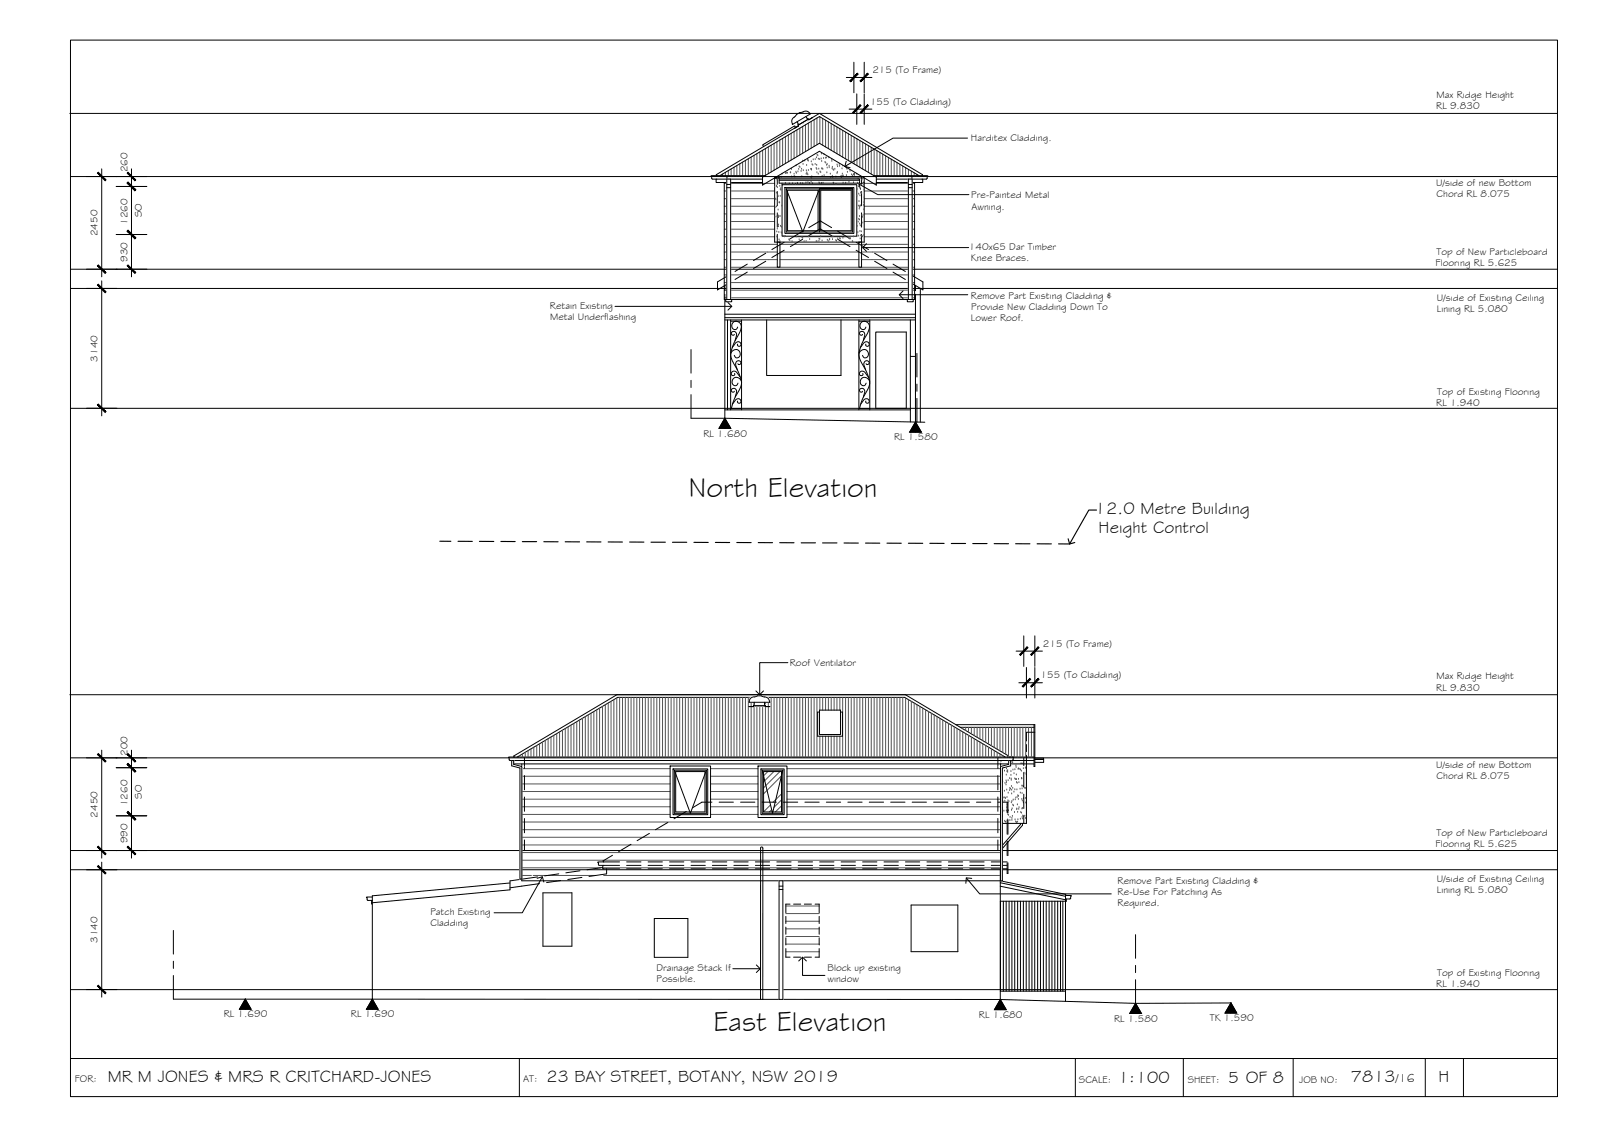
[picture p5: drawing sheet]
<svg xmlns="http://www.w3.org/2000/svg" width="420mm" height="297mm" viewBox="0 0 420 297" stroke-linecap="round" stroke-linejoin="round" font-family="sans-serif">
<!-- layer: BORDER -->
<path d="M18.5 10.5h390v277h-390zM18.5 277.5h390M136.2 277.5v10M282 277.5v10M310.4 277.5v10M339.2 277.5v10M373.8 277.5v10M383.8 277.5v10" fill="none" stroke="#000" stroke-width=".26"/>
<!-- layer: CEILING-FLOOR LINES -->
<path d="M18.3 29.7h390M18.5 46.3h390M18.5 70.6h390M18.5 75.6h390M18.5 107.1h390M18.3 182.1h390M18.5 198.7h390M18.5 223h390M18.5 228h390M18.5 259.5h390" fill="none" stroke="#000" stroke-width=".26"/>
<!-- layer: HATCH -->
<g fill="none" stroke="#545454" stroke-width=".26">
<path d="M199.3 39.8v6.3M200 39.4v6.7M200.8 39v7M201.5 38.5v7M202.3 38.1v7M203 37.6v7M203.8 37.2v7M204.5 36.7v7M205.3 36.3v7M206 35.8v7.1M206.8 35.4v7M207.5 34.9v7.1"/>
<path d="M208.3 34.5v7M209 34.1v7M209.8 33.6v7M210.5 33.2v7M211.3 32.7v7M212 32.3v7M212.8 31.8v7.1M213.5 31.4v7M214.3 30.9v7.1M215 30.6v7M215.8 31.1v7M216.5 31.5v7"/>
<path d="M217.3 32v7M218 32.4v7M218.8 32.8v7M219.5 33.3v7M220.3 33.7v7.1M221 34.2v7M221.8 34.6v7M222.5 35.1v7M223.3 35.5v7M224 36v7M224.8 36.4v7M225.5 36.8v7.1"/>
<path d="M226.3 37.3v7M227 37.7v7.1M227.8 38.2v7M228.5 38.6v7M229.3 39.1v7M230 39.5v6.6M230.8 40v6.1M189.5 45.6v.5M190 48.1h13.2M190 50.1h13.2M190 52.1h13.2M190 54.1h13.2"/>
<path d="M190 56.1h13.2M190 58.1h13.2M190.3 45.2v.9M191 44.7v1.4M191.8 44.3v1.8M192.5 43.9v2.2M193.3 43.4v2.7M194 43v3.1M194.8 42.5v3.6M195.5 42.1v4M196.3 41.6v4.5M197 41.2v4.9"/>
<path d="M197.8 40.7v5.4M198.5 40.3v5.8M203.2 49h.1M203.2 56.9h.1M203.3 54.5h.1M203.3 52.2h.1M203.5 52.4h.1M203.6 50.6h.1M203.6 48.8h.1M203.7 54.2h.1M203.7 49h.1M203.8 56.8h.1"/>
<path d="M203.8 47.2h.1M203.9 49.2h.1M203.9 51.2h.1M204 46.8h.1M204 53.1h.1M204.1 55.1h.1M204.1 51.5h.1M204.1 56.6h.1M204.1 57h.1M204.2 59.4h.1M204.2 59h.1M204.3 56.8h.1"/>
<path d="M204.4 53.2h.1M204.5 53.2h.1M204.5 48.8h.1M204.6 56.7h.1M204.6 51.5h.1M204.6 49.7h.1M204.7 59.3h.1M204.8 49.4h.1M204.8 49.9h.1M204.9 46.5h.1M204.9 59.6h.1M205 54.1h.1"/>
<path d="M205.1 45.7h.1M205.1 48.3h.1M206 48.1h.1M206 45.5h.1M206.3 45.4h.1M206.5 45.4h.1M207 48.2h.1M207.3 45.3h.1M207.4 45.3h.1M207.6 44.4h.1M207.6 46.4h.1M207.9 48.2h.1"/>
<path d="M208.3 45.7h.1M208.3 46.2h.1M208.5 46.4h.1M208.6 48.3h.1M208.8 45.1h.1M208.8 43.5h.1M208.9 45.4h.1M209.1 48.1h.1M209.2 48.2h.1M209.3 45.1h.1M209.5 44.4h.1M209.6 43.7h.1"/>
<path d="M209.8 43.9h.1M210 48.1h.1M210.1 45h.1M210.2 44.4h.1M210.3 46.3h.1M210.5 48.1h.1M210.5 42.3h.1M210.6 43.1h.1M210.7 44.7h.1M211.1 42.2h.1M211.4 48h.1M211.4 45.7h.1"/>
<path d="M211.5 44.8h.1M211.5 43.4h.1M211.6 45.3h.1M211.7 45.6h.1M211.8 41.9h.1M211.9 45.8h.1M211.9 42.1h.1M211.9 47.9h.1M212 42.2h.1M212 44.7h.1M212.3 48.1h.1M212.6 44.4h.1"/>
<path d="M212.7 47.8h.1M212.8 46.6h.1M212.8 42.4h.1M212.8 44.4h.1M212.8 44.6h.1M212.9 46.3h.1M213 43.2h.1M213.1 48.1h.1M213.2 43.3h.1M213.3 41.9h.1M213.8 43.1h.1M213.8 41.8h.1"/>
<path d="M214.1 44.1h.1M214.1 41.4h.1M214.2 43.3h.1M214.2 44.4h.1M214.3 45.3h.1M214.3 40.7h.1M214.5 40.8h.1M214.6 45.6h.1M214.6 41.7h.1M214.7 44.3h.1M214.8 48h.1M215 41.8h.1"/>
<path d="M215 48.1h.1M215.1 45.1h.1M215.3 45.2h.1M215.4 41.7h.1M215.4 40.4h.1M215.5 48.1h.1M215.5 42.3h.1M215.6 44.3h.1M215.6 44.2h.1M215.6 46.2h.1M215.8 44.4h.1M215.9 48h.1"/>
<path d="M216 41.5h.1M216.1 40.6h.1M216.1 46.1h.1M216.4 42.6h.1M216.5 41.5h.1M216.6 42.7h.1M216.7 41.4h.1M216.8 43.3h.1M216.9 45.3h.1M216.9 44.1h.1M216.9 43.1h.1M217.4 41.4h.1"/>
<path d="M217.5 43.6h.1M217.5 44h.1M217.8 45.6h.1M217.9 46.6h.1M218.2 41.8h.1M218.2 42.3h.1M218.2 44.3h.1M218.3 46.2h.1M218.3 43.9h.1M218.4 46.5h.1M218.5 44.5h.1M218.5 48h.1"/>
<path d="M218.6 48.1h.1M218.7 44.7h.1M219 44.4h.1M219.2 46.4h.1M219.3 48.4h.1M219.5 45.5h.1M219.5 43.3h.1M219.6 45.2h.1M219.7 43.7h.1M220.1 43.1h.1M220.2 43.6h.1M220.5 46.4h.1"/>
<path d="M220.6 46.2h.1M220.7 46.6h.1M220.8 44.3h.1M220.9 46.2h.1M220.9 45.6h.1M221 43.5h.1M221.1 48h.1M221.2 46.1h.1M221.8 48h.1M221.9 43.9h.1M222 46h.1M222 44.1h.1"/>
<path d="M222.1 44.4h.1M222.3 45.2h.1M222.7 47.8h.1M222.9 44.9h.1M223.4 45.8h.1M223.6 46.1h.1M223.9 47.9h.1M223.9 45.8h.1M224 45.8h.1M224.1 45.6h.1M224.1 46h.1M224.7 45.7h.1"/>
<path d="M224.7 51.4h.1M224.8 49.7h.1M224.8 59.3h.1M224.9 48h.1M225.1 58.2h.1M225.1 47h.1M225.1 54h.1M225.2 49h.1M225.2 50.9h.1M225.2 57.5h.1M225.3 52.8h.1M225.3 54.8h.1"/>
<path d="M225.4 56.8h.1M225.4 57.7h.1M225.5 54.4h.1M225.5 58.7h.1M225.5 54.1h.1M225.5 51.3h.1M225.6 59.2h.1M225.6 54h.1M225.8 50.6h.1M225.9 50.8h.1M226 48.7h.1M226.1 56.5h.1"/>
<path d="M226.1 47.2h.1M226.2 46.8h.1M226.3 57h.1M226.3 58.5h.1M226.5 53.9h.1M226.5 48.6h.1M226.5 47.9h.1M226.5 55h.1M226.6 49.8h.1M226.6 56.5h.1M226.6 53.1h.1M226.7 51.8h.1"/>
<path d="M226.7 48.1h13.2M226.7 50.1h13.2M226.7 52.1h13.2M226.7 54.1h13.2M226.7 56.1h13.2M226.7 58.1h13.2M231.5 40.4v5.7M232.3 40.8v5.3M233 41.3v4.8M233.8 41.7v4.4M234.5 42.2v3.9M235.3 42.6v3.5"/>
<path d="M236 43.1v3M236.8 43.5v2.6M237.5 44v2.1M238.3 44.4v1.7M239 44.9v1.2M239.8 45.3v.8M240.5 45.8v.3M190 70.1h49.9M190 72.1h49.9M190 74.1h49.9M190 60.1h13.2M190 62.1h13.2"/>
<path d="M190 64.1h13.9M190 66.1h13.9M190 68.1h13.9M190.1 76.1h49.8M190.1 78.1h49.8M203.7 62.1h.1M203.7 60.8h.1M203.9 60.1h.1M204.3 61h.1M204.3 62.9h.1M204.6 64.1h20.7M204.6 66.1h20.7"/>
<path d="M204.6 63.3h.1M204.6 68.1h20.7M204.9 61h.1M205 61.2h.1M205.6 62h.1M205.8 62.1h.1M205.9 62h.1M207 62.9h.1M207.1 63.1h.1M207.7 63.3h.1M208.1 62.1h14M208.9 62.1h.1"/>
<path d="M209.6 62.9h.1M210.3 62.3h.1M210.5 62.5h.1M210.9 63.3h.1M211.4 63.3h.1M212.1 62.1h.1M212.4 62.8h.1M214.1 63.3h.1M214.3 63.3h.1M214.8 63.3h.1M214.8 62.7h.1M215 62.8h.1"/>
<path d="M215.3 62.1h.1M215.6 63.2h.1M217 63h.1M217.2 63.3h.1M217.5 62.9h.1M217.6 62.8h.1M218.2 62.1h.1M218.3 62.8h.1M218.4 62.1h.1M219.2 63.1h.1M219.4 63.2h.1M219.7 62.6h.1"/>
<path d="M220.2 62.6h.1M220.4 62.7h.1M220.4 63.3h.1M221.1 62.5h.1M221.6 62.1h.1M222.5 62.3h.1M222.6 62.5h.1M222.8 62.6h.1M223 62.6h.1M223 62.2h.1M223.5 63.3h.1M223.7 63.5h.1"/>
<path d="M223.8 62.1h.1M224.7 62.1h.1M225 61h.1M225.2 61.9h.1M225.5 60.7h.1M225.6 62.6h.1M225.7 61.8h.1M225.9 60.8h.1M226 64.1h13.9M226 66.1h13.9M226 68.1h13.9M226 61.9h.1"/>
<path d="M226.2 62.1h.1M226.6 61.7h.1M226.7 60.1h13.2M226.7 62.1h13.2M136.3 198.1v.4M137 197.7v.8M137.8 197.2v1.3M138.5 196.8v1.7M139.3 196.3v2.2M140 195.9v2.6M140.8 195.4v3.1M141.5 195v3.5"/>
<path d="M142.3 194.6v3.9M143 194.1v4.4M143.7 193.7v4.8M144.5 193.2v5.3M145.3 192.8v5.7M146 192.3v6.2M146.8 191.9v6.6M147.5 191.4v7.1M148.3 191v7.5M149 190.6v7.9M149.8 190.1v8.4M150.5 189.7v8.8"/>
<path d="M151.3 189.2v9.3M152 188.8v9.7M152.8 188.3v10.2M153.5 187.9v10.6M154.3 187.4v11.1M155 187v11.5M155.8 186.5v12M156.5 186.1v12.4M157.3 185.6v12.9M158 185.2v13.3M158.8 184.8v13.7M159.5 184.3v14.2"/>
<path d="M160.3 183.9v14.6M161 183.4v15.1M161.8 183v15.5M162.5 182.8v15.7M163.3 182.8v15.7M164 182.8v15.7M164.8 182.8v15.7M165.5 182.8v15.7M166.3 182.8v15.7M167 182.8v15.7M167.8 182.8v15.7M168.5 182.8v15.7"/>
<path d="M169.3 182.8v15.7M170 182.8v15.7M170.8 182.8v15.7M171.5 182.8v15.7M172.3 182.8v15.7M173 182.8v15.7M173.8 182.8v15.7M174.5 182.8v15.7M175.3 182.8v15.7M176 182.8v15.7M176.8 182.8v15.7M177.5 182.8v15.7"/>
<path d="M178.3 182.8v15.7M179 182.8v15.7M179.8 182.8v15.7M180.5 182.8v15.7M181.3 182.8v15.7M182 182.8v15.7M182.8 182.8v15.7M183.5 182.8v15.7M184.3 182.8v15.7M185 182.8v15.7M185.8 182.8v15.7M186.5 182.8v15.7"/>
<path d="M187.3 182.8v15.7M188 182.8v15.7M188.8 182.8v15.7M189.5 182.8v15.7M190.3 182.8v15.7M191 182.8v15.7M191.8 182.8v15.7M192.5 182.8v15.7M193.3 182.8v15.7M194 182.8v15.7M194.8 182.8v15.7M195.5 182.8v15.7"/>
<path d="M196.3 182.8v15.7M197 182.8v.2M197 184.1v14.4M197.8 184.1v.7M197.8 185.2v13.3M198.5 185.2v13.3M199.3 185.2v13.3M200 185.2v13.3M200.8 184.1v14.4M201.5 182.8v.3M201.5 184.1v14.4M202.3 182.8v15.7"/>
<path d="M203 182.8v15.7M203.8 182.8v15.7M204.5 182.8v15.7M205.3 182.8v15.7M206 182.8v15.7M206.8 182.8v15.7M207.5 182.8v15.7M208.3 182.8v15.7M209 182.8v15.7M209.8 182.8v15.7M210.5 182.8v15.7M211.3 182.8v15.7"/>
<path d="M212 182.8v15.7M212.8 182.8v15.7M213.5 182.8v15.7M214.3 182.8v15.7M215 182.8v3.4M215 193v5.5M215.8 182.8v3.4M215.8 193v5.5M216.5 182.8v3.4M216.5 193v5.5M217.3 182.8v3.4M217.3 193v5.5"/>
<path d="M218 182.8v3.4M218 193v5.5M218.8 182.8v3.4M218.8 193v5.5M219.5 182.8v3.4M219.5 193v5.5M220.3 182.8v3.4M220.3 193v5.5M221 182.8v15.7M221.8 182.8v15.7M222.5 182.8v15.7M223.3 182.8v15.7"/>
<path d="M224 182.8v15.7M224.8 182.8v15.7M225.5 182.8v15.7M226.3 182.8v15.7M227 182.8v15.7M227.8 182.8v15.7M228.5 182.8v15.7M229.3 182.8v15.7M230 182.8v15.7M230.8 182.8v15.7M231.5 182.8v15.7M232.3 182.8v15.7"/>
<path d="M233 182.8v15.7M233.8 182.8v15.7M234.5 182.8v15.7M235.3 182.8v15.7M236 182.8v15.7M236.8 182.8v15.7M237.5 183v15.5M238.3 183.4v15.1M239 183.9v14.6M239.8 184.3v14.2M240.5 184.8v13.7M241.3 185.2v13.3"/>
<path d="M242 185.6v12.9M242.8 186.1v12.4M243.5 186.5v12M244.3 187v11.5M245 187.4v11.1M245.8 187.9v10.6M246.5 188.3v10.2M247.3 188.8v9.7M248 189.2v9.3M248.8 189.7v8.8M249.5 190.1v8.4M250.3 190.6v7.9"/>
<path d="M251 191v7.5M251.8 191.4v7.1M252.5 190.7v.4M252.5 191.9v6.6M253.3 190.7v.8M253.3 192.3v6.2M254 190.7v1.3M254 192.8v5.7M254.8 190.7v1.7M254.8 193.2v5.3M255.5 190.7v2.2M255.5 193.7v4.8"/>
<path d="M256.3 190.7v2.6M256.3 194.1v4.4M257 190.7v3.1M257 194.6v3.9M257.8 190.7v3.5M257.8 195v3.5M258.5 190.7v3.9M258.5 195.4v3.1M259.3 190.7v4.4M259.3 195.9v2.6M260 190.7v4.8M260 196.3v2.2"/>
<path d="M260.8 190.7v5.3M260.8 196.8v1.7M261.5 190.7v5.7M261.5 197.2v1.3M262.3 190.7v6.2M262.3 197.7v.8M262.5 199.7h.1M263 190.7v6.6M263 198.1v.4M263.8 190.7v7.1M264.5 190.7v7.8M265.3 190.7v7.8"/>
<path d="M265.4 199.8h.1M265.6 200h.1M266 190.7v7.8M266.8 190.7v7.8M267.5 190.7v7.8M268.3 190.7v7.8M269 190.7v7.8M269.8 190.7v7.8M270.5 190.7v7.8M136.8 215.5h125.6M136.8 217.5h125.6M136.8 219.5h125.6"/>
<path d="M136.8 201.5h39M136.8 203.5h39M136.8 205.5h39M136.8 207.5h39M136.8 209.5h39M136.8 211.5h39M136.8 213.5h39M186.4 201.5h12.4M186.4 203.5h12.4M186.4 205.5h12.4M186.4 207.5h12.4M186.4 209.5h12.4"/>
<path d="M186.4 211.5h12.4M186.4 213.5h12.4M201.4 202.3l-1.1 1.1M202.1 211l-1.8 1.8M202.4 212.3l-.6 .6M203 202.3l-2.7 2.7M204.5 202.3l-4.2 4.3M204.9 203.4l-4.6 4.7M205 208.1l-2.2 2.2M205 209.7l-2 2M205 211.3l-1.6 1.6M205 212.8l-.1 .1"/>
<path d="M206.4 201.5h56M206.4 203.5h56M206.4 205.5h56M206.4 207.5h56M206.4 209.5h56M206.4 211.5h56M206.4 213.5h56M262.4 211.9h.1M262.5 206.7h.1M262.5 200.3h.1M262.5 204.9h.1M262.5 202.3h.1"/>
<path d="M262.5 208.3h.1M262.6 212.8h.1M262.6 204.2h.1M262.6 207.5h.1M262.7 206.2h.1M262.7 215.4h.1M262.7 208.1h.1M262.8 204.8h.1M262.8 210.1h.1M262.8 202.8h.1M262.9 212h.1M262.9 213h.1"/>
<path d="M262.9 214h.1M262.9 202.2h.1M263 205h.1M263 210.1h.1M263.1 201.4h.1M263.3 209.2h.1M263.3 212.7h.1M263.4 207.4h.1M263.4 202.2h.1M263.5 215.3h.1M263.5 210.1h.1M263.5 209.2h.1"/>
<path d="M263.6 205.4h.1M263.7 215.6h.1M263.7 209.4h.1M263.8 201.3h.1M263.8 205.8h.1M263.9 204.7h.1M263.9 203.2h.1M263.9 212.6h.1M264 205.2h.1M264 201.6h.1M264 207.1h.1M264.1 211.8h.1"/>
<path d="M264.1 202.3h.1M264.1 209.1h.1M264.2 211h.1M264.2 213h.1M264.3 202h.1M264.3 202.5h.1M264.3 215h.1M264.3 213.6h.1M264.4 209.9h.1M264.4 204.7h.1M264.4 207.9h.1M264.5 212.5h.1"/>
<path d="M264.5 213.8h.1M264.6 210.2h.1M264.8 207.3h.1M264.8 204.1h.1M264.8 206.7h.1M264.9 215.1h.1M264.9 214.3h.1M265 206.9h.1M265.1 200.3h.1M265.1 202.3h.1M265.1 203.3h.1M265.2 204.2h.1"/>
<path d="M265.2 204.6h.1M265.2 210.5h.1M265.3 206.2h.1M265.3 212.4h.1M265.3 208.1h.1M265.3 207.2h.1M265.4 210.1h.1M265.4 215.1h.1M265.4 214.6h.1M265.5 212.1h.1M265.5 214h.1M265.6 206.7h.1"/>
<path d="M265.6 211.1h.1M265.7 201.9h.1M265.7 209.8h.1M265.8 211.3h.1M265.9 207.7h.1M265.9 202.8h.1M266.1 213h.1M266.2 207.1h.1M266.2 204.2h.1M266.2 201.8h.1M266.2 214.9h.1M266.3 209.7h.1"/>
<path d="M266.3 204.4h.1M266.4 215.5h.1M266.4 209.2h.1M266.5 200.8h.1M266.5 201.2h.1M266.6 203.2h.1M266.6 215.7h.1M266.6 204.4h.1M266.6 205.1h.1M266.7 212.3h.1M266.7 212.1h.1M266.7 207.1h.1"/>
<path d="M266.8 209.1h.1M266.8 205.4h.1M266.8 211h.1M266.9 215.6h.1M266.9 213h.1M266.9 208.6h.1M267 214.9h.1M267 201.7h.1M267.1 209.6h.1M267.1 204.3h.1M267.1 201.6h.1M267.1 208.8h.1"/>
<path d="M267.2 212.2h.1M267.2 205.2h.1M267.3 211.7h.1M267.5 201.7h.1M267.5 206.9h.1M267.6 207.9h.1M267.6 214.8h.1M267.7 201.9h.1M267.7 213h.1M267.8 200.2h.1M267.9 202.2h.1M267.9 213.2h.1"/>
<path d="M267.9 204.1h.1M268 204.2h.1M268 204.1h.1M268 206.1h.1M268 209.6h.1M268 212.1h.1M268.1 208h.1M268.1 206.8h.1M268.1 214.3h.1M268.1 210h.1M268.1 214.7h.1M268.2 212h.1"/>
<path d="M268.3 213.9h.1M268.3 206.1h.1M268.3 200.3h.1M268.4 201.5h.1M268.4 210.5h.1M268.4 206.3h.1M268.5 209.4h.1M268.5 202.7h.1M268.8 206.7h.1M268.8 214h.1M268.9 206.7h.1M268.9 201.4h.1"/>
<path d="M269 214.6h.1M269 209.3h.1M269 210.5h.1M269.1 201.2h.1M269.1 202.8h.1M269.2 203.2h.1M269.2 210.7h.1M136.8 221.5h125.6M136.8 223.5h125.6M136.8 225.5h125.6M136.8 227.5h20.7M136.8 229.5h2.6"/>
<path d="M139.8 229.5h16.5M158.3 227.5h104.1M158.3 229.5h104.1M206.1 237.5h8.7M206.1 239.5h8.7M206.1 241.5h8.7M206.1 243.5h8.7M206.1 245.5h8.7M206.1 247.5h8.7M206.1 249.5h8.7"/>
</g>
<!-- layer: DIMENSION -->
<g fill="none" stroke="#000" stroke-width=".26">
<path d="M224 16.3v8M226.7 16.3v8M222 20.3h6.7M222.7 28.6h6M224.7 24.6v8M226.7 24.6v8M22.7 46.3h15.8M26.7 44.3v28.3M30.5 48.9h8M34.5 44.3v28.3M22.7 75.6h8M22.7 70.6h15.8"/>
<path d="M26.7 73.6v35.4M30.5 61.5h8M22.7 107h8M266.5 170.7h6.9M267.2 179h6.2M268.5 166.7v8M269.2 175v8M271.4 166.7v8M271.4 175v8M22.7 198.7h15.8M26.7 196.7v28.3M34.5 196.7v28.3"/>
<path d="M30.5 201.3h8M30.5 213.9h8M22.7 228h8M22.7 223h15.8M26.7 226v35.4M22.7 259.4h8"/>
</g>
<!-- layer: 0 -->
<g fill="#000" stroke="#000" stroke-width=".26">
<path d="M224.9 19.2l-1.8 2.2 2-2zM222.8 21.2l2.1-2-1.8 2.2z"/>
<path d="M225.6 27.5l-2 2 .2 .2zM225.6 27.5l.2 .2-2 2z"/>
<path d="M225.6 21.2l.2 .2 1.7-2.2zM227.5 19.2l.3 .2-2 2z"/>
<path d="M227.5 27.5l-1.7 2.2 2-2zM227.5 27.5l-1.7 2.2-.2-.2z"/>
<path d="M25.6 45.4l2 2 .2-.2zM25.6 45.4l.2-.2 2 2z"/>
<path d="M33.4 48l2.2 1.8-2-2zM33.4 48l2.2 1.8-.2 .2z"/>
<path d="M33.4 45.4l2 2 .2-.2zM33.4 45.4l.2-.2 2 2z"/>
<path d="M33.4 48l2 2 .2-.2zM33.4 48l.2-.2 2 2z"/>
<path d="M25.8 69.5l-.2 .2 2.2 1.8zM25.6 69.7l2.2 1.8-.2 .2z"/>
<path d="M25.6 74.7l2 2 .2-.2zM25.6 74.7l.2-.2 2 2z"/>
<path d="M33.4 60.6l2.2 1.8-2-2zM33.4 60.6l2.2 1.8-.2 .2z"/>
<path d="M33.6 69.5l-.2 .2 2.2 1.8zM33.4 69.7l2.2 1.8-.2 .2z"/>
<path d="M33.4 60.6l2 2 .2-.2zM33.4 60.6l.2-.2 2 2z"/>
<path d="M25.6 106.1l2.2 1.8-2-2zM25.6 106.1l2.2 1.8-.2 .2z"/>
<path d="M269.4 169.6l-1.8 2.2 2-2zM269.4 169.6l-1.8 2.2-.2-.2z"/>
<path d="M272.3 169.6l-2 2 .2 .2zM272.3 169.6l.2 .2-2 2z"/>
<path d="M270.1 177.9l-1.8 2.2 2-2zM270.1 177.9l-1.8 2.2-.2-.2z"/>
<path d="M272.3 177.9l-2 2 .2 .2zM272.3 177.9l.2 .2-2 2z"/>
<path d="M25.6 197.8l2 2 .2-.2zM25.6 197.8l.2-.2 2 2z"/>
<path d="M33.4 197.8l2 2 .2-.2zM33.4 197.8l.2-.2 2 2z"/>
<path d="M33.4 200.4l2.2 1.8-2-2zM33.4 200.4l2.2 1.8-.2 .2z"/>
<path d="M33.6 212.8l-.2 .2 2.2 1.8zM33.4 213l2.2 1.8-.2 .2z"/>
<path d="M33.4 200.4l2 2 .2-.2zM33.4 200.4l.2-.2 2 2z"/>
<path d="M33.4 213l2 2 .2-.2zM33.6 212.8l2 2-2.2-1.8z"/>
<path d="M25.8 221.9l-.2 .2 2.2 1.8zM25.6 222.1l2.2 1.8-.2 .2z"/>
<path d="M25.6 227.1l2 2 .2-.2zM25.6 227.1l.2-.2 2 2z"/>
<path d="M33.6 221.9l-.2 .2 2.2 1.8zM33.4 222.1l2.2 1.8-.2 .2z"/>
<path d="M25.8 258.3l-.2 .2 2.2 1.8zM25.6 258.5l2.2 1.8-.2 .2z"/>
</g>
<!-- layer: EXISTING -->
<g fill="none" stroke="#000" stroke-width=".26">
<path d="M212.1 59.7l3-1.8 3 1.8M190.1 74.8v1.4M190.1 77.1v32.6M190.1 78.5h50M191.2 72.1l-3 1.8v2.1l3-1.8M196 69.3l-3.2 1.9M196 71.3l-3.2 2M200.8 66.4l-3.2 1.9M200.8 68.5l-3.2 1.9M205.7 63.5l-3.3 1.9M205.7 65.6l-3.3 1.9M210.5 60.6l-3.2 2"/>
<path d="M210.5 62.7l-3.2 2M212.1 61.8l3-1.8 3 1.8M219.7 60.6l3.2 2M219.7 62.7l3.2 2M224.5 63.5l3.3 1.9M224.5 65.6l3.3 1.9M229.4 66.4l3.2 1.9M229.4 68.5l3.2 1.9M234.2 69.3l3.3 1.9M234.2 71.3l3.3 2M239.1 72.1l2.9 1.8v2.1l-2.9-1.8M240.1 74.8v1.4"/>
<path d="M240.1 77.1v33.6M241.4 75.6v35.1M190.1 82.4h50M190.1 83.3h50M190.1 83.9h50M190.8 83.9v23.6M201.1 83.9v14.5h19.5v-14.5M229.7 87.1h8v20h-8zM238.8 83.9v26.7M238.8 93.4h1.3M190.1 107.5h48.7M170.3 218.5l-3.2 1.9"/>
<path d="M175.2 215.6l-3.3 1.9M180 212.7l-3.2 2M186.7 210.3h-2.6l-2.5 1.5M188.6 210.3h3.7M194.2 210.3h3.8M199.9 210.3h3.7M205.5 210.3h3.7M211.1 210.3h3.7M216.7 210.3h3.8M222.4 210.3h3.7M228 210.3h3.7M233.6 210.3h3.7"/>
<path d="M239.2 210.3h3.8M244.9 210.3h3.7M250.5 210.3h3.7M256.1 210.3h3.7M261.7 210.3h2.7v2.8M264.1 210.3v2.8M264.1 215v3.7M264.4 215v3.7M97.5 236.1v.9h.1M97.6 235.2h-1.5l.3 .8 1.2 .1M133.7 231.5l-36.1 3.4v27.1M141 229.9l-7.2 1v2.4l-36.2 3.4"/>
<path d="M141.5 231.7l-7.7 1.1M142.4 234.1h7.6v14h-7.6zM146.5 229.1l-3.7 .5M147.1 230.9l-3.8 .5M152.1 228.3l-3.7 .5M152.6 230l-3.7 .6M158.1 226.9v.9h4.4M158.1 227.4l-4.1 .6M158.3 226h-1.5l.2 .8 5.5 .1M158.3 226h4.2M159.1 227.8v1.3l-4.6 .7M160.6 224.2l-2.5 1.5 .2 .3"/>
<path d="M164.3 226.9h3.8M164.3 227.8h3.8M164.3 226h3.8M165.5 221.4l-3.3 1.9M170 226.9h3.7M170 227.8h3.7M170 226h3.7M175.6 226.9h3.8M175.6 227.8h3.8M175.6 226h3.8M181.2 226.9h3.8M181.2 227.8h3.8"/>
<path d="M181.2 226h3.8M186.8 226.9h3.8M186.8 227.8h3.8M186.8 226h3.8M192.5 226.9h3.7M192.5 227.8h3.7M192.5 226h3.7M198.1 226.9h3.8M198.1 227.8h3.8M198.1 226h3.8M203.7 226.9h3.8M203.7 227.8h3.8"/>
<path d="M203.7 226h3.8M207.2 237h-1.1v2.3M208.1 237h1.9M209.3 226.9h3.8M209.3 227.8h3.8M209.3 226h3.8M211 237h1.8M213.8 237h1v2.3M215 226.9h3.7M215 227.8h3.7M215 226h3.7M220.6 226.9h3.8"/>
<path d="M220.6 227.8h3.8M220.6 226h3.8M226.2 226.9h3.8M226.2 227.8h3.8M226.2 226h3.8M231.8 226.9h3.8M231.8 227.8h3.8M231.8 226h3.8M237.5 226.9h3.7M237.5 227.8h3.7M237.5 226h3.7M239 237.3h12.2v12.2h-12.2z"/>
<path d="M243.1 226.9h3.8M243.1 227.8h3.8M243.1 226h3.8M248.7 226.9h3.8M248.7 227.8h3.8M248.7 226h3.8M254.3 226.9h3.8M254.3 227.8h3.8M254.3 226h3.8M260 226.9h4.1M260 227.8h4.1M260 226h4.1"/>
<path d="M262.3 227.8v34.2M262.3 232.3l17.1 3.6M262.3 231.4l17.1 3.6M262.3 230.9l17.2 3.6-.1 .3M264.1 220.6v3.7M264.1 226.2v2.8h.3v-2.8M264.4 220.6v3.7M278.8 236.3v23.6M279.4 234.8h1.6l-.4 .9M279.4 234.8v1.5h-17.1M279.4 235.7h1.2M279.7 235.7v.6h-.3v26.2"/>
<path d="M171.6 240.8h8.8v10.2h-8.8zM206.1 240.3v1.8M206.1 243v1.9M206.1 245.9v1.8M206.1 248.7v2.2h1.1M208.1 250.9h1.9M211 250.9h1.8M214.8 240.3v1.8M214.8 243v1.9M214.8 245.9v1.8M214.8 248.7v2.2h-1M262.3 259.9h17.1"/>
</g>
<!-- layer: 0.13 -->
<g fill="none" stroke="#000" stroke-width=".26">
<path d="M190.7 46.3v2.8M190.7 50.9v3.8M190.7 56.6v3.7M203.9 46.3v2M203.9 50.2v3.7M203.9 55.8v3.8M226 46.3v2M226 50.2v3.7M226 55.8v3.8M239.2 46.3v2.8M239.2 50.9v3.8M239.2 56.6v3.7"/>
<path d="M190.7 62.2v3.7M190.7 67.8v2.8M203.9 61.4v2.1M226 61.4v2.1M239.2 62.2v3.7M239.2 67.8v2.8M191.6 84.2h2.9M191.6 83.9v23.6M192.6 93.2a.85 .85 0 0 0 1.2 .5 .85 .85 0 0 0 .3-1.3 1.33 1.33 0 0 0-1.8-.6 1.33 1.33 0 0 0-.6 1.8l1.9 3.9 .9 2.4M192.6 87.7a.48 .48 0 0 1-.8-.2 .48 .48 0 0 1 .6-.6 .88 .88 0 0 1 .7 1.2l-.3 1.2M192.6 97.9a.48 .48 0 0 1-.6 .5 .48 .48 0 0 1-.1-.8 .85 .85 0 0 1 1.4 .2l.8 1M193.5 85.7a.81 .81 0 0 1-1.1 .7 .81 .81 0 0 1-.5-1.1 1.31 1.31 0 0 1 1.8-.9 1.31 1.31 0 0 1 .6 1.8l-.3 .9a18.8 18.8 0 0 0-2.4 5.4"/>
<path d="M193.5 90.2a.48 .48 0 0 0 .6 .6 .48 .48 0 0 0 .1-.9 .84 .84 0 0 0-1.4 .2l-.7 1M193.5 95.3a.48 .48 0 0 0 .9-.1 .48 .48 0 0 0-.7-.6 .88 .88 0 0 0-.7 1.2l.4 1.2M194.5 83.9v23.6M225.3 83.9v23.6M225.3 84.2h2.8M226.2 87.7a.49 .49 0 0 1-.8-.2 .49 .49 0 0 1 .6-.6 .86 .86 0 0 1 .7 1.2l-.3 1.2M226.2 93.2a.84 .84 0 0 0 1.2 .5 .84 .84 0 0 0 .3-1.3 1.32 1.32 0 0 0-1.8-.6 1.32 1.32 0 0 0-.6 1.8l.2 .5a25.1 25.1 0 0 1 2.6 5.8M226.3 97.9a.48 .48 0 0 1-.7 .5 .48 .48 0 0 1-.1-.8 .87 .87 0 0 1 1.5 .2l.7 1M227.1 85.7a.85 .85 0 0 1-1.2 .6 .85 .85 0 0 1-.3-1.3 1.33 1.33 0 0 1 1.8-.6 1.33 1.33 0 0 1 .6 1.8l-.3 .9a18.1 18.1 0 0 0-2.4 5.4M227.1 90.2a.48 .48 0 0 0 .7 .6 .48 .48 0 0 0 0-.9 .86 .86 0 0 0-1.4 .2l-.7 1M227.1 95.3a.48 .48 0 0 0 .9-.1 .48 .48 0 0 0-.6-.6 .88 .88 0 0 0-.8 1.2l.4 1.2M228.1 83.9v23.6"/>
<path d="M191.6 107.1h2.9M192.6 102.6a.49 .49 0 0 1-.7 0 .49 .49 0 0 1 0-.6 .49 .49 0 0 1 .6-.2 .86 .86 0 0 1 .7 1.1l-.4 1.2M193.5 105.1a.49 .49 0 0 0 .4 .6 .49 .49 0 0 0 .5-.4 .49 .49 0 0 0-.3-.6 .85 .85 0 0 0-1.3 .3l-.7 .9M193.6 100.4a.86 .86 0 0 1-1.3 .5 .86 .86 0 0 1-.2-1.3 1.32 1.32 0 0 1 1.8-.5 1.32 1.32 0 0 1 .5 1.7l-.4 1.3a14.2 14.2 0 0 0-2.2 5M225.3 107.1h2.8M226.2 102.6a.49 .49 0 0 1-.6 0 .49 .49 0 0 1-.1-.6 .49 .49 0 0 1 .6-.2 .83 .83 0 0 1 .7 1.1l-.4 1.2M227.1 105.1a.49 .49 0 0 0 .4 .6 .49 .49 0 0 0 .6-.4 .49 .49 0 0 0-.3-.6 .85 .85 0 0 0-1.4 .3l-.7 .9M227.2 100.4a.84 .84 0 0 1-1.2 .6 .84 .84 0 0 1-.3-1.2 1.31 1.31 0 0 1 1.7-.7 1.31 1.31 0 0 1 .7 1.7l-.5 1.3a13.7 13.7 0 0 0-2.2 5M137.5 198.7v2.8M261.7 198.7v2.8M268.5 198.7v2M269.2 195.2v1.9"/>
<path d="M269.2 198v2.3M271.4 192h-2.2v2.3M137.5 203.3v3.8M137.5 209v3.7M137.5 214.6v3.7M261.7 203.3v3.8M261.7 209v3.7M261.7 214.6v3.7M268.5 202.6v3.7M268.5 208.2v3.8M268.5 213.8v2.1M137.5 220.2v2.8"/>
<path d="M261.7 220.2v2.8M262.4 236.3v23.6M263.2 236.3v23.6M263.9 236.3v23.6M264.7 236.3v23.6M265.4 236.3v23.6M266.1 236.3v23.6M266.9 236.3v23.6M267.6 236.3v23.6M268.4 236.3v23.6M269.1 236.3v23.6M269.9 236.3v23.6"/>
<path d="M270.6 236.3v23.6M271.4 236.3v23.6M272.1 236.3v23.6M272.9 236.3v23.6M273.6 236.3v23.6M274.4 236.3v23.6M275.2 236.3v23.6M275.9 236.3v23.6M276.7 236.3v23.6M277.4 236.3v23.6M278.1 236.3v23.6"/>
</g>
<!-- layer: GRDLEV -->
<path d="M181.2 109.7h8.9l52.5 1M240.1 110.7h.4M45.5 262h216.8l35.5 1.1 25-.2" fill="none" stroke="#000" stroke-width=".26"/>
<!-- layer: NEWWORK -->
<g fill="none" stroke="#000" stroke-width=".26">
<path d="M209 31.9l.5 1.1M209.4 32.8l.1 .2M211.4 30.6l.5 .5M211.9 31.2l.2 .2 1-.6-1 .6-.1-.2-2.7 1.6 .2 .2-1.1 .6 1.1-.6M212 31.2l-2.7 1.6M212.4 29.7a1.35 1.35 0 0 0-2-.3 2.65 2.65 0 0 0-2.1 1.3 1.4 1.4 0 0 0-.5 1.9l4.8-2.8h-.2M187.8 47v.9h12.2M188 46.1l-1.5 .1 .4 .7 13.1 .1M188.8 46.1l26.1-15.5 26.1 15.5M190 47.9v30.6h49.9v-30.6M200 46.4l14.9-8.8 14.9 8.8v2.1l-14.9-8.8-14.9 8.8zM200.6 46.1h-12.6l-.1-.3 27-16.1 27.1 16.1-.2 .3"/>
<path d="M203.2 46.6v16.9h23.5v-16.9h-23.5h1.2M204.4 46.9h21.1v1.1h-21.1zM204.4 47.3h21.1M205.1 48.4h19.6v13.5h-19.6zM205.9 49.2h18.1v12h-18.1zM229.2 46.1h14l.2 .1-.2 .1v.5M242 47v.9h-12.2M243.1 46.7l-.2 .2-13.1 .1M203.9 63.5h.7v6.6h-.7zM225.3 63.5h.7v6.6h-.7zM133.5 199.2l.2 .2h137.5M134.7 199.4v.9h136.5"/>
<path d="M134.9 198.5l-.1-.3 27-16.1h75.7l27 16.1-.1 .3M135.7 198.5l26.3-15.7h75.3l26.3 15.7M196.9 183.1l1.2-.4a2.49 2.49 0 0 1 2.4 0 1.45 1.45 0 0 1 1.4 1.4h-5.5zM197.6 185h3.1M197.8 184.1l-.2 1.1h-1.2h1.2v-.2h3.1v.2h1.2h-1.2l-.2-.7M200.5 184.1v.4M250.7 190h20.7v10.9h-.2v-10.9M251.8 190.7h19.4M264.4 198.5h-130.9l-.1 .1 .1 .1v.5M264.4 198.5h6.8M264.5 199.4v.9h-.1M264.5 198.5h1.4l-.2 .7"/>
<path d="M265.7 199.2l-.2 .2M271.4 198.8h2.3v1.1h-2.3M271.4 199.1h2.3M136.8 200.3v30.6h125.6v-30.6M175.8 200.8h10.6v13.5h-10.6zM176.5 201.6h9.1v12h-9.1zM198.8 200.8h7.6v13.5h-7.6zM199.6 201.6h6.1v12h-6.1zM262.9 220v.9h-.5M267.7 215.9v.2l-5.3 6.1M268.2 215.9v.5l-5.3 6.1M269.2 200.3v15.6h-6.8"/>
<path d="M199.5 262v-39.6l.3-.3 .3 .3v39.6"/>
</g>
<!-- layer: WINDOWS -->
<g fill="none" stroke="#000" stroke-width=".26">
<path d="M208.7 33.4l-.3-.4-8.4 5 .3 .4M206.2 49.5h17.4h-8.7M206.2 49.5l4.4 11.3 4.3-11.3M206.2 49.5v11.3h17.4v-11.3M206.6 49.9h8v10.6h-8zM214.9 49.5v11.3M215.3 49.9h8v10.6h-8zM214.9 186.2h5.5v6.4h-5.5zM214.9 186.7h-.5v6.3h6.5v-6.3h-.5M176.9 201.9l4.2 11.3 4.2-11.3M176.9 201.9h8.4M176.9 201.9v11.3h8.4v-11.3"/>
<path d="M177.2 202.3h7.7v10.6h-7.7zM199.9 201.9l2.7 11.3 2.7-11.3M199.9 201.9h5.4M199.9 201.9v11.3h5.4v-11.3M200.3 202.3h4.7v10.6h-4.7z"/>
</g>
<!-- layer: MASK -->
<g fill="#fff" stroke="#fff" stroke-width=".26">
<path d="M197.6 182.7h.3z"/>
<path d="M197.7 184.9h2.9z"/>
<path d="M211.2 29.1h.3z"/>
<path d="M210.4 29.4h.1z"/>
<path d="M210.1 29.5h.4z"/>
<path d="M212.4 29.8h.2z"/>
<path d="M212.1 29.9l.2-.1z"/>
<path d="M208.5 30.6h.1z"/>
<path d="M208.3 30.7h.9z"/>
<path d="M208.4 30.7h.8z"/>
<path d="M209.2 30.7h.3z"/>
<path d="M210.4 31l.1-.1z"/>
<path d="M211.8 31.4l.2-.2 .1 .2z"/>
<path d="M207.8 32.6h.2z"/>
<path d="M209.3 32.7h.2z"/>
<path d="M209.5 32.7h.4z"/>
<path d="M198.7 182.4l1.2 .2zM198.4 182.6l.3-.2 1.2 .2z"/>
<path d="M198.4 182.6l1.8 .1zM198.1 182.7h2.1z"/>
<path d="M198.1 182.7h2.4zM197.8 182.7h2.7z"/>
<path d="M197.8 182.7h2.7zM197.8 182.7h2.6z"/>
<path d="M200.5 182.7h.2zM200.4 182.7h.3z"/>
<path d="M197.9 182.7h2.5zM197.9 182.7h2.5z"/>
<path d="M197.6 182.7h.3zM197.6 182.7h.3z"/>
<path d="M200.4 182.7h.4zM200.3 182.7h.5z"/>
<path d="M197.9 182.7h2.5zM197.9 182.7h2.4z"/>
<path d="M197.6 182.7h.4zM197.6 182.7h.4z"/>
<path d="M200.3 182.7l.6 .1zM200.2 182.8h.7z"/>
<path d="M198 182.7h2.3zM198 182.7l2.2 .1z"/>
<path d="M197.6 182.7l.5 .1zM197.4 182.8h.7z"/>
<path d="M200.2 182.8h.8zM200.2 182.8h.8z"/>
<path d="M200.2 182.8h.8zM200.2 182.8h.8z"/>
<path d="M198.1 182.8h2.1zM198.1 182.8h2.1z"/>
<path d="M197.4 182.8h.7zM197.4 182.8h.7z"/>
<path d="M200.2 182.8l.9 .1zM200.1 182.9h1z"/>
<path d="M198.1 182.8h2.1zM198.1 182.8l2 .1z"/>
<path d="M197.4 182.8l.9 .1zM197.2 182.9h1.1z"/>
<path d="M197.2 182.9h1.1zM197.2 182.9h1.1z"/>
<path d="M200.1 182.9h1.1zM200.1 182.9h1.1z"/>
<path d="M198.3 182.9h1.8zM198.3 182.9h1.7z"/>
<path d="M197.2 182.9h1.1zM197.2 182.9h1.1z"/>
<path d="M200 182.9l1.3 .1zM199.9 183h1.4z"/>
<path d="M198.3 182.9h1.7zM198.3 182.9l1.6 .1z"/>
<path d="M197.2 182.9l1.2 .1zM197 183h1.4z"/>
<path d="M197 183h1.4zM197 183h1.4z"/>
<path d="M199.9 183h1.4zM199.9 183h1.4z"/>
<path d="M198.4 183h1.5zM198.4 183h1.5z"/>
<path d="M197 183h1.4zM197 183h1.4z"/>
<path d="M199.9 183l1.5 .1zM199.8 183.1h1.6z"/>
<path d="M198.4 183h1.5zM198.4 183l1.4 .1z"/>
<path d="M197 183l1.5 .1zM197 183l1.5 .1z"/>
<path d="M199.8 183.1h1.7zM199.8 183.1h1.7z"/>
<path d="M198.5 183.1h1.3zM198.5 183.1h1.3z"/>
<path d="M196.9 183.1h1.7zM196.8 183.1h1.8z"/>
<path d="M199.8 183.1h1.7zM199.8 183.1h1.7z"/>
<path d="M199.8 183.1l1.7 .1zM199.8 183.1l1.7 .1z"/>
<path d="M198.6 183.1h1.2zM198.6 183.1l1.1 .1z"/>
<path d="M196.8 183.1l1.8 .1zM196.8 183.1l1.8 .1z"/>
<path d="M199.7 183.2l1.9 .1-.1-.1zM199.7 183.2l1.9 .1h-1.9z"/>
<path d="M198.6 183.2l1.1 .1v-.1zM198.6 183.2l1.1 .1h-1z"/>
<path d="M196.8 183.2l1.9 .1-.1-.1zM196.8 183.2l1.9 .1h-2z"/>
<path d="M196.7 183.3h4.9zM196.7 183.3h4.9zM196.7 183.3h4.9zM196.7 183.3h4.9z"/>
<path d="M196.7 183.3l5 .2-.1-.2zM196.7 183.3l5 .2h-5.1zM196.6 183.5h5.1zM196.6 183.5h5.1z"/>
<path d="M196.6 183.5l5.2 .3-.1-.3zM196.6 183.5l5.2 .3h-5.3zM196.5 183.8h5.3zM196.5 183.8h5.3z"/>
<path d="M196.5 183.8l5.3 .2v-.2zM196.5 183.8l5.3 .2h-5.3z"/>
<path d="M196.5 184h5.4zM196.4 184h5.5z"/>
<path d="M196.4 184l5.5 .1zM196.4 184l5.5 .1z"/>
<path d="M197.8 184.1l2.7 .4v-.4zM197.8 184.1l2.7 .4h-2.7z"/>
<path d="M197.8 184.5l2.7 .1zM197.8 184.5l2.7 .1z"/>
<path d="M197.8 184.6h2.7zM197.8 184.6h2.7z"/>
<path d="M197.8 184.6l2.7 .1zM197.8 184.6l2.7 .1z"/>
<path d="M197.8 184.7h2.7zM197.8 184.7h2.7z"/>
<path d="M197.8 184.7l2.8 .1zM197.8 184.7l2.8 .1zM197.8 184.8h2.8zM197.8 184.8h2.8z"/>
<path d="M197.8 184.8h2.8zM197.8 184.8h2.8z"/>
<path d="M197.7 184.8h2.9zM197.7 184.8h2.9z"/>
<path d="M197.7 184.8l2.9 .1zM197.7 184.8l2.9 .1zM197.7 184.9h2.9z"/>
<path d="M197.7 184.9h3zM197.7 184.9h3z"/>
<path d="M197.6 184.9l3.1 .1zM197.6 184.9l3.1 .1z"/>
<path d="M197.6 185l3.1 .2v-.2zM197.6 185l3.1 .2h-3.1z"/>
<path d="M211.2 29.1l.4 .1zM211.1 29.2h.5z"/>
<path d="M211.1 29.2h.6zM211 29.2h.7z"/>
<path d="M211 29.2h.8zM210.8 29.2h1z"/>
<path d="M210.8 29.2l1.1 .1zM210.8 29.3h1.1z"/>
<path d="M210.8 29.3l1.2 .1zM210.7 29.4h1.3z"/>
<path d="M210.7 29.4h1.4zM210.6 29.4h1.5zM210.5 29.4h.2z"/>
<path d="M210.6 29.4h1.5zM210.6 29.4h1.5z"/>
<path d="M210.6 29.4h1.5zM210.6 29.4h1.5z"/>
<path d="M210.5 29.4l1.7 .1zM210.5 29.5h1.7z"/>
<path d="M210.5 29.5h1.7zM210.5 29.5h1.7z"/>
<path d="M210.1 29.5h.4zM210.1 29.5h.4z"/>
<path d="M210.1 29.5h.4zM209.8 29.5h.6z"/>
<path d="M210.5 29.5l1.8 .1zM210.5 29.5l1.8 .1z"/>
<path d="M209.8 29.5h.6zM209.7 29.6h.7z"/>
<path d="M210.4 29.6h1.9zM210.4 29.6h1.9z"/>
<path d="M210.4 29.6h1.9zM210.4 29.6h1.9z"/>
<path d="M209.7 29.6h.7zM209.6 29.6h.8z"/>
<path d="M210.4 29.6l2 .1zM210.4 29.6l2 .1z"/>
<path d="M209.6 29.6h.8zM209.5 29.7h.8z"/>
<path d="M210.3 29.7l2.1 .1zM210.3 29.7l2.1 .1zM210.3 29.8h2.1zM210.3 29.8h2.1z"/>
<path d="M209.5 29.7h.8zM209.4 29.8h.9z"/>
<path d="M210.3 29.8h2.1zM210.3 29.8h2.1z"/>
<path d="M209.4 29.8h.9zM209.4 29.8h.9z"/>
<path d="M209.4 29.8h.9zM209.3 29.8h1z"/>
<path d="M210.3 29.8h2.1zM210.3 29.8h2z"/>
<path d="M212.4 29.8h.2zM212.4 29.8h.2z"/>
<path d="M210.3 29.8h2zM210.3 29.8h2z"/>
<path d="M209.3 29.8h1zM209.2 29.8h1.1z"/>
<path d="M212.4 29.8h.2zM212.2 29.9h.2z"/>
<path d="M210.3 29.8h2zM210.3 29.8l1.8 .1z"/>
<path d="M209.2 29.8h1.1zM209.1 29.9h1.2z"/>
<path d="M212.2 29.9h.2zM212.1 30h.2z"/>
<path d="M210.3 29.9h1.8zM210.3 29.9l1.7 .1z"/>
<path d="M209.1 29.9h1.2zM209 30h1.2z"/>
<path d="M210.2 30h1.8zM210.2 30h1.7z"/>
<path d="M209 30h1.2zM208.9 30h1.3z"/>
<path d="M210.2 30h1.7zM210.2 30l1.7 .1z"/>
<path d="M208.9 30h1.3zM208.9 30l1.3 .1z"/>
<path d="M212.1 30v.1l.2-.1zM211.9 30.1l.2-.1z"/>
<path d="M211.9 30.1l.2-.1zM211.8 30.1l.2-.1z"/>
<path d="M208.9 30.1h1.3zM208.9 30.1h1.3z"/>
<path d="M210.2 30.1h1.7zM210.2 30.1h1.6z"/>
<path d="M211.8 30.1l-.2 .2zM211.5 30.3l.3-.2z"/>
<path d="M210.2 30.1l1.3 .2 .3-.2zM210.2 30.1l1.3 .2h-1.3z"/>
<path d="M208.9 30.1l1.3 .2v-.2zM208.9 30.1l1.3 .2h-1.4z"/>
<path d="M210.2 30.3h1.3zM210.2 30.3h1.3z"/>
<path d="M208.8 30.3h1.4zM208.8 30.3h1.4z"/>
<path d="M208.8 30.3l1 .2 .4-.2zM208.8 30.3l1 .2h-1.2z"/>
<path d="M211.4 30.6l.7-.5zM211.2 30.6l.7-.5z"/>
<path d="M211.2 30.6h.2zM211.1 30.6h.2z"/>
<path d="M208.6 30.5h1.2zM208.5 30.6h1.2z"/>
<path d="M208.8 30.6h.9zM208.8 30.6h.9z"/>
<path d="M208.8 30.6h.1zM208.6 30.6h.3z"/>
<path d="M208.5 30.6h.3zM208.5 30.6h.1z"/>
<path d="M208.6 30.6h.3zM208.6 30.6h.3z"/>
<path d="M208.5 30.6h.1zM208.5 30.6h.1z"/>
<path d="M208.9 30.6h.8zM208.9 30.6h.8z"/>
<path d="M208.9 30.6h.8zM208.9 30.6l.7 .1z"/>
<path d="M208.6 30.6l.5 .1zM208.5 30.7h.6z"/>
<path d="M208.5 30.7h.6zM208.5 30.7h.6z"/>
<path d="M209.1 30.7h.5zM209.1 30.7h.5z"/>
<path d="M209.1 30.7h.5zM209.1 30.7h.4z"/>
<path d="M208.5 30.7h.7zM208.4 30.7h.8z"/>
<path d="M210.2 30.3l.6 .4 .7-.4zM209.5 30.7l.7-.4 .6 .4z"/>
<path d="M209.2 30.7h.3zM209.2 30.7h.3z"/>
<path d="M210.7 30.8l.9-.5zM210.6 30.8l.9-.5z"/>
<path d="M209.5 30.7h1.3zM209.4 30.8h1.2z"/>
<path d="M208.3 30.7l1.1 .1zM208.2 30.8h1.2z"/>
<path d="M208.2 30.8h2.4zM208.1 30.9h2.5z"/>
<path d="M211.3 30.6l.3 .3zM210.8 30.9l.5-.3 .3 .3z"/>
<path d="M208.1 30.9h2.5zM208.1 30.9h2.4z"/>
<path d="M210.8 30.9l.8 .1zM210.7 31h.9z"/>
<path d="M208.1 30.9h2.4zM208.1 30.9l2.3 .1z"/>
<path d="M208 31h2.4zM208 31h2.3z"/>
<path d="M210.7 31h1zM210.6 31h1.1z"/>
<path d="M208 31h2.3zM208 31h2.3z"/>
<path d="M210.6 31l1.1 .1zM210.5 31.1h1.2z"/>
<path d="M208 31h2.3zM207.9 31.1h2.3z"/>
<path d="M210.5 31.1h1.3zM210.4 31.1h1.4z"/>
<path d="M207.9 31.1h2.3zM207.9 31.1h2.2z"/>
<path d="M210.4 31.1h1.5zM210.4 31.1h1.5z"/>
<path d="M207.9 31.1h2.2zM207.9 31.1h2.2z"/>
<path d="M210.4 31.1l1.5 .1zM210.4 31.1l1.5 .1z"/>
<path d="M207.9 31.1h2.2zM207.9 31.1l2.2 .1z"/>
<path d="M210.4 31.2h1.5zM210.3 31.2h1.6z"/>
<path d="M207.9 31.2h2.2zM207.8 31.2h2.2z"/>
<path d="M211.9 31.2h.1zM211.8 31.2h.2z"/>
<path d="M207.8 31.2l1.9 .2 .3-.2zM207.8 31.2l1.9 .2h-1.9z"/>
<path d="M211.8 31.4h.3zM211.7 31.4h.4z"/>
<path d="M209.7 31.4l.4-.2zM209.6 31.4l.4-.2z"/>
<path d="M207.8 31.4h1.9zM207.8 31.4h1.8z"/>
<path d="M209.4 31.6l.3-.2zM209.3 31.6l.3-.2z"/>
<path d="M207.7 31.4l1.6 .2 .3-.2zM207.7 31.4l1.6 .2h-1.6z"/>
<path d="M209 31.8l.4-.2zM208.9 31.8l.4-.2z"/>
<path d="M207.7 31.6l1.2 .2 .4-.2zM207.7 31.6l1.2 .2h-1.2z"/>
<path d="M211.7 31.4l-.5 .5 .9-.5zM210.8 31.9l.9-.5-.5 .5z"/>
<path d="M210.8 31.9l1.2-.7zM210.6 31.9l1.2-.7z"/>
<path d="M210.3 31.2l.3 .7 1.3-.7zM209 31.9l1.3-.7 .3 .7z"/>
<path d="M209 31.9l2.3-1.3zM208.9 31.9l2.2-1.3z"/>
<path d="M210.8 31.9h.4zM210.6 32h.4z"/>
<path d="M210.6 31.9h.2zM210.4 32l.2-.1z"/>
<path d="M209 31.9h1.6zM209 31.9l1.4 .1z"/>
<path d="M208.9 31.9h.1zM208.6 32l.3-.1z"/>
<path d="M207.7 31.8l.9 .2 .3-.2zM207.7 31.8l.9 .2h-.9z"/>
<path d="M207.7 32l.5 .3 .4-.3zM207.7 32l.5 .3h-.4z"/>
<path d="M209.1 32l.9 .3 .4-.3zM209.1 32l.9 .3h-.7z"/>
<path d="M209.3 32.3h.7zM209.3 32.3l.5 .1z"/>
<path d="M207.8 32.3l.1 .1 .3-.1zM207.8 32.3l.1 .1z"/>
<path d="M207.9 32.5l1.1-.7zM207.9 32.5l1-.7z"/>
<path d="M209.3 32.4h.5zM209.3 32.4l.4 .1z"/>
<path d="M208.1 32.5l.8-.5zM207.9 32.5l.7-.5z"/>
<path d="M207.9 32.5h.2zM207.8 32.5h.2z"/>
<path d="M209.3 32.5h.4zM209.3 32.5l.3 .1z"/>
<path d="M207.8 32.5h.2zM207.8 32.5l.2 .1z"/>
<path d="M209.6 32.7l1-.7zM209.4 32.7l1-.7z"/>
<path d="M209.3 32.6h.3zM209.3 32.6l.1 .1z"/>
<path d="M209.9 32.7l1.1-.7h-.4zM209.5 32.7l1.1-.7-.7 .7z"/>
<path d="M209.4 32.7h.2zM209.3 32.7h.2z"/>
<path d="M209.3 32.8h.4zM209.3 32.8h.4l-.2 .2z"/>
<path d="M238.2 47l1 31.5v-31.5zM238.2 47l1 31.5h-1z"/>
<path d="M134.2 199.4h.5l-.5 1zM134.7 199.4l-.5 1h.5z"/>
<path d="M134.2 200.4h.5l-.5 .4zM134.2 200.8h1.9l-1.4-.4z"/>
<path d="M134.2 200.8h1.9l-1.2 .2zM134.9 201h1.9l-.7-.2z"/>
<path d="M134.9 201h1.9l-.4 .4zM136.4 201.4h.4v-.4z"/>
<path d="M136.4 201.4h.4l-.4 29.1zM136.8 201.4l-.4 29.1h.4z"/>
<path d="M190.6 47l1 31.5v-31.5zM190.6 47l1 31.5h-1z"/>
<path d="M264.5 199.4l.6 1v-1zM264.5 199.4l.6 1h-.6z"/>
<path d="M264.5 200.4l.6 .4v-.4zM263.1 200.8l1.4-.4 .6 .4z"/>
<path d="M263.1 200.8l1.2 .2 .8-.2zM262.4 201l.7-.2 1.2 .2z"/>
<path d="M262.4 201l.5 .4 1.4-.4zM262.4 201l.5 .4h-.5z"/>
<path d="M262.4 201.4l.5 29.5v-29.5zM262.4 201.4l.5 29.5h-.5z"/>
<path d="M204.3 230.9l1 31.1v-31.1zM204.3 230.9l1 31.1h-1z"/>
</g>
<!-- layer: SERVICES -->
<g fill="none" stroke="#000" stroke-width=".26">
<path d="M190.6 48.4h1M190.6 49.2h1M190.6 47v31.5h1v-31.5M238.2 47v31.5h1v-31.5M238.2 48.4h1M238.2 49.2h1M190.3 78.5h1.6v.6h-1.6zM238 78.5h1.5v.6h-1.5zM134.2 199.4v1.4l2.2 .6v29.1h.4v-29.5l-2.1-.6v-1M264.5 199.4v1l-2.1 .6v29.9h.5v-29.5l2.2-.6v-1.4M204.3 230.9v31.1h1v-31.1M204.3 232.3h1"/>
<path d="M204.3 233.2h1"/>
</g>
<!-- layer: 0 -->
<g fill="none" stroke="#000" stroke-width=".26">
<path d="M253.8 36.2h-19.6l-12.6 7.4M221.9 42.3l-.3 1.3 1.4 .4M225.3 48.3l4.9 2.7h23.9M226.7 47.9l-1.4 .4 .4 1.3M190.9 79.3l1 1-1 1M226.3 64.9h27.7M227.3 63.9l-1 1 1 1M235.8 77.3h18M236.8 76.3l-1 1 1 1M161.3 80.3h30.6M206.6 173.7h-7.4v8.4M198.3 181.1l.9 1 1-1"/>
<path d="M140.9 230.3l1.3-.4 .4 1.3M142.2 229.9l-5.2 9.4h-7.4M253.4 230.2l3.5 4.2h34.6M254.9 230.3l-1.5-.1-.1 1.4M192.2 254h7.2M198.4 253l1 1-1 1M209.5 251.9l1-1 1 1M210.5 250.9v4.8h5.9"/>
</g>
<!-- layer: LEVELS -->
<path d="M190.1 109.7l1.6 2.6h-3.1zM240.1 110.7l1.5 2.6h-3zM64.3 262l1.6 2.6h-3.1zM97.6 262l1.6 2.6h-3.1zM262.3 262l1.6 2.7h-3.1zM297.8 263.1l1.6 2.6h-3.1zM322.8 262.9l1.6 2.7h-3.1z" fill="#000" stroke="#000" stroke-width=".26"/>
<path d="M190.1 109.7l1.6 2.6h-3.1zM240.1 110.7l1.5 2.6h-3zM64.3 262l1.6 2.6h-3.1zM97.6 262l1.6 2.6h-3.1zM262.3 262l1.6 2.7h-3.1zM297.8 263.1l1.6 2.6h-3.1zM322.8 262.9l1.6 2.7h-3.1z" fill="none" stroke="#000" stroke-width=".26"/>
<!-- layer: TEXT -->
<path d="M190.1 109.7v2.6M240.1 110.7v2.6M64.3 262v2.6M97.6 262v2.6M262.3 262v2.7M297.8 263.1v2.6M322.8 262.9v2.7" fill="none" stroke="#000" stroke-width=".26"/>
<!-- layer: BOUNDARY -->
<path d="M181.2 91.6v6.2M181.2 99.7v1.9M240.5 92.6v6.2M181.2 103.5v6.2M240.5 100.7v1.9M240.5 104.5v6.2M45.5 243.9v6.2M45.5 252v1.9M45.5 255.7v6.3M297.8 245v6.2M297.8 253.1v1.9M297.8 256.9v6.2" fill="none" stroke="#000" stroke-width=".26"/>
<!-- layer: HEIGHT CONTROL -->
<g fill="none" stroke="#000" stroke-width=".3">
<path d="M115.3 141.9h2.9M120.1 141.9h3.8M125.7 141.9l3.8 .1M131.4 142h3.7M137 142h3.7M142.6 142h3.8M148.2 142l3.8 .1M153.9 142.1h3.7M159.5 142.1h3.7M165.1 142.1h3.8M170.7 142.1h3.8M176.4 142.2h3.7"/>
<path d="M182 142.2h3.7M187.6 142.2h3.8M193.2 142.2l3.8 .1M198.9 142.3h3.7M204.5 142.3h3.7M210.1 142.3h3.8M215.7 142.3h3.8M221.4 142.4h3.7M227 142.4h3.7M232.6 142.4h3.8M238.2 142.4h3.8M243.9 142.4l3.7 .1"/>
<path d="M249.5 142.5h3.7M255.1 142.5h3.8M260.7 142.5l3.8 .1M266.4 142.6h3.7M272 142.6h3.7M277.6 142.6h2.9"/>
</g>
<!-- layer: 0 -->
<path d="M287.6 133.7h-2l-5.1 8.9M280.1 141.3l.4 1.3 1.4-.4" fill="none" stroke="#000" stroke-width=".3"/>
<g font-size="7.5">
<text x="180.5" y="130.3">North Elevation</text>
<text x="187.1" y="270.2">East Elevation</text>
</g>
<g font-size="4.5">
<text x="287.2" y="134.8">12.0 Metre Building</text>
<text x="288.1" y="139.8">Height Control</text>
<text x="28.3" y="283.6">MR M JONES &amp; MRS R CRITCHARD-JONES</text>
<text x="143.3" y="283.6">23 BAY STREET, BOTANY, NSW 2019</text>
<text x="293.2" y="283.9">1:100</text>
<text x="322.1" y="283.8">5 OF 8</text>
<text x="354.3" y="283.7">7813</text>
<text x="377.3" y="283.7">H</text>
</g>
<text font-size="3.2" x="366.1" y="283.7">/16</text>
<g font-size="2.6">
<text x="228.8" y="19.1">215 (To Frame)</text>
<text x="228.2" y="27.5">155 (To Cladding)</text>
<text x="376.7" y="28.7">RL 9.830</text>
<text x="376.7" y="25.7">Max Ridge Height</text>
<text x="254.7" y="37">Harditex Cladding.</text>
<text x="33.4" y="45.1" transform="rotate(-90 33.4 45.1)">260</text>
<text x="254.7" y="52">Pre-Painted Metal</text>
<text x="376.7" y="48.8">U/side of new Bottom</text>
<text x="376.8" y="51.8">Chord RL 8.075</text>
<text x="33.4" y="59" transform="rotate(-90 33.4 59)">1260</text>
<text x="37.2" y="57" transform="rotate(-90 37.2 57)">SO</text>
<text x="254.8" y="54.9">Awning.</text>
<text x="25.6" y="62" transform="rotate(-90 25.6 62)">2450</text>
<text x="254.1" y="65.4">140x65 Dar Timber</text>
<text x="33.4" y="68.7" transform="rotate(-90 33.4 68.7)">930</text>
<text x="254.7" y="68.3">Knee Braces.</text>
<text x="376.5" y="69.8">Flooring RL 5.625</text>
<text x="376.7" y="66.9">Top of New Particleboard</text>
<text x="144.2" y="81">Retain Existing</text>
<text x="144.3" y="84">Metal Underflashing</text>
<text x="254.7" y="78.3">Remove Part Existing Cladding &amp;</text>
<text x="254.7" y="81.2">Provide New Cladding Down To</text>
<text x="376.9" y="78.9">U/side of Existing Ceiling</text>
<text x="376.9" y="81.8">Lining RL 5.080</text>
<text x="254.7" y="84.2">Lower Roof.</text>
<text x="25.6" y="94.8" transform="rotate(-90 25.6 94.8)">3140</text>
<text x="376.7" y="106.5">RL 1.940</text>
<text x="376.9" y="103.5">Top of Existing Flooring</text>
<text x="184.5" y="114.5">RL 1.680</text>
<text x="234.5" y="115.5">RL 1.580</text>
<text x="273.5" y="169.5">215 (To Frame)</text>
<text x="207.2" y="174.6">Roof Ventilator</text>
<text x="272.9" y="177.9">155 (To Cladding)</text>
<text x="376.7" y="178.1">Max Ridge Height</text>
<text x="376.7" y="181.1">RL 9.830</text>
<text x="33.4" y="198.2" transform="rotate(-90 33.4 198.2)">200</text>
<text x="376.7" y="201.2">U/side of new Bottom</text>
<text x="37.2" y="209.4" transform="rotate(-90 37.2 209.4)">SO</text>
<text x="376.8" y="204.2">Chord RL 8.075</text>
<text x="25.6" y="214.4" transform="rotate(-90 25.6 214.4)">2450</text>
<text x="33.4" y="211.4" transform="rotate(-90 33.4 211.4)">1260</text>
<text x="33.4" y="221.1" transform="rotate(-90 33.4 221.1)">990</text>
<text x="376.7" y="219.2">Top of New Particleboard</text>
<text x="376.5" y="222.2">Flooring RL 5.625</text>
<text x="293.1" y="231.8">Remove Part Existing Cladding &amp;</text>
<text x="376.9" y="231.3">U/side of Existing Ceiling</text>
<text x="112.9" y="239.8">Patch Existing</text>
<text x="293.1" y="234.7">Re-Use For Patching As</text>
<text x="293.1" y="237.6">Required.</text>
<text x="376.9" y="234.2">Lining RL 5.080</text>
<text x="112.9" y="242.7">Cladding</text>
<text x="25.6" y="247.2" transform="rotate(-90 25.6 247.2)">3140</text>
<text x="172.2" y="254.6">Drainage Stack If</text>
<text x="172.2" y="257.6">Possible.</text>
<text x="217" y="254.6">Block up existing</text>
<text x="217" y="257.5">window</text>
<text x="376.9" y="255.9">Top of Existing Flooring</text>
<text x="376.7" y="258.9">RL 1.940</text>
<text x="58.7" y="266.8">RL 1.690</text>
<text x="92" y="266.8">RL 1.690</text>
<text x="256.8" y="266.9">RL 1.680</text>
<text x="292.2" y="267.9">RL 1.580</text>
<text x="317.3" y="267.8">TK 1.590</text>
<text x="19.6" y="283.7">FOR:</text>
<text x="137.2" y="283.6">AT:</text>
<text x="282.9" y="283.9">SCALE:</text>
<text x="311.5" y="283.9">SHEET:</text>
<text x="340.7" y="283.9">JOB NO:</text>
</g>
</svg>
